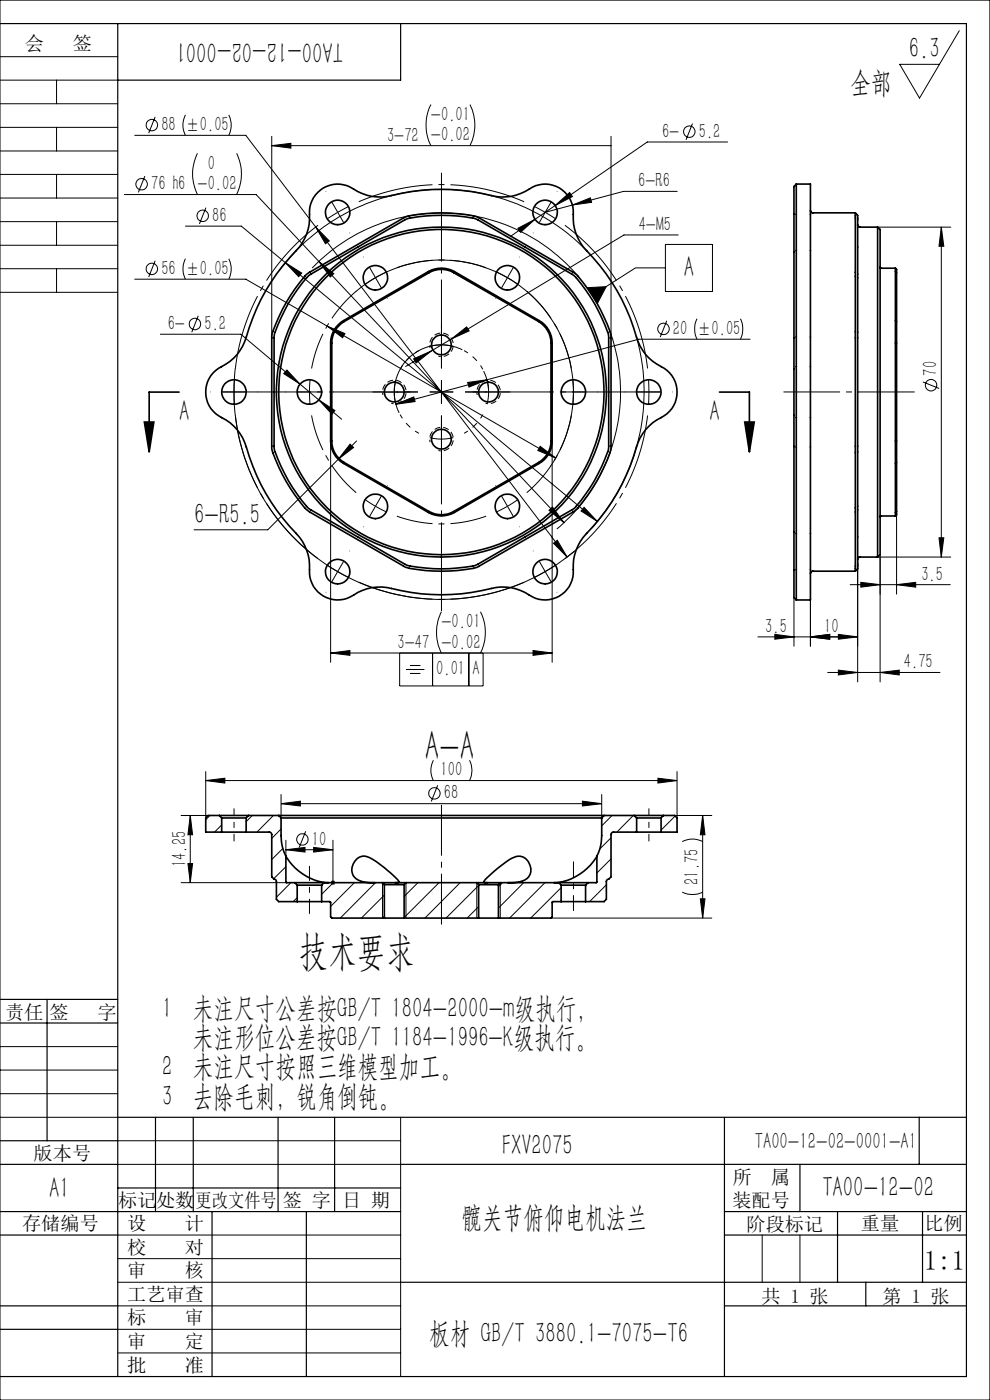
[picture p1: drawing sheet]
<svg xmlns="http://www.w3.org/2000/svg" width="210mm" height="297mm" viewBox="0 0 210 297" stroke-linecap="round" stroke-linejoin="round" font-family="sans-serif">
<g fill="none" stroke="#000" stroke-width=".35">
<path d="M168.9 39v88.3M168.9 39l-.5 .6v87.2l.5 .5M168.9 39h3v88.3h-3M65 58.2l20.9-12.1a32.1 32.1 0 0 1 15.5 0l20.5 11.8a33.1 33.1 0 0 1 7.7 13.4v23.7a33.1 33.1 0 0 1-7.7 13.4l-20.5 11.9a33.3 33.3 0 0 1-15.5 0l-20.6-12a33.2 33.2 0 0 1-7.7-13.3v-23.7a33.8 33.8 0 0 1 7.4-13.1zM65 58.9l.8-.7 20.3-11.7a34.1 34.1 0 0 1 15.1 0l20.4 11.8a32.2 32.2 0 0 1 7.5 13.1v23.6a32.6 32.6 0 0 1-7.5 13l-20.4 11.8a32.8 32.8 0 0 1-15.1 0l-20.4-11.8a32.6 32.6 0 0 1-7.6-13l.1-23.9a36.5 36.5 0 0 1 6.8-12.2zM67.5 40.8a5.9 5.9 0 0 1 7.5-.7 9.9 9.9 0 0 0 8 1.4 44.4 44.4 0 0 1 22.2 .2 10.6 10.6 0 0 0 7.7-2 6 6 0 0 1 8.7 5.8 10.1 10.1 0 0 0 2.8 7.7 43.7 43.7 0 0 1 11 19.3 10.3 10.3 0 0 0 5.5 5.6 6 6 0 0 1-.6 10.5 9.9 9.9 0 0 0-5.3 6.2 43.5 43.5 0 0 1-11.3 19.2 10.6 10.6 0 0 0-2.1 7.6 6 6 0 0 1-9.3 4.7 9.8 9.8 0 0 0-8.1-1.5 43.3 43.3 0 0 1-22.2-.2 10.6 10.6 0 0 0-7.7 2 6 6 0 0 1-8.6-5.7 10.2 10.2 0 0 0-2.9-7.7 43.7 43.7 0 0 1-10.9-19.4 10.7 10.7 0 0 0-5.5-5.6 6 6 0 0 1 .6-10.4 9.9 9.9 0 0 0 5.2-6.3 43.1 43.1 0 0 1 11.3-19.1 10.7 10.7 0 0 0 2.2-7.7 5.9 5.9 0 0 1 1.8-3.9zM171.9 44.7l.4 .5h9.1M181.4 45.2v76M181.4 45.2l.5 .5v75l-.5 .5M181.9 47.7l.1 .2 .4 .3h3.8M186.2 48.2v70M186.2 48.2l.5 .5v69l-.5 .5"/>
<path d="M186.7 56.7l.2 .2h3M189.9 56.9v52.6M189.9 56.9l.3 .2v52.1l-.3 .3M71.8 68.9l1.1-.9 18-10.4a5.7 5.7 0 0 1 5.5 0l18 10.4a5.5 5.5 0 0 1 2.7 4.8v20.8a5.5 5.5 0 0 1-2.7 4.7l-18 10.4a5.5 5.5 0 0 1-5.5 0l-18-10.4a5.5 5.5 0 0 1-2.8-4.7v-20.8a5.4 5.4 0 0 1 1.7-3.9zM71.9 69.1l1.1-.9 18-10.3a5.2 5.2 0 0 1 5.2 0l18.1 10.3a5.4 5.4 0 0 1 2.6 4.6v20.8a5.2 5.2 0 0 1-2.6 4.5l-18.1 10.4a5.2 5.2 0 0 1-5.2 0l-18-10.4a5.2 5.2 0 0 1-2.6-4.5v-20.8a5 5 0 0 1 1.5-3.7zM30.6 89.5h2l-1 6.4zM38 83.2h-6.4v12.7M152.6 83.2h6.4v12.7M158 89.5h2l-1 6.4zM186.2 118.2h-3.9l-.3 .2-.1 .3M189.9 109.5h-3.1l-.1 .1M181.4 121.2h-9.1l-.4 .5"/>
<path d="M46.5 173h6.2M46.5 173h-2.4l-.5 .5v3h3.4M46.5 173l.5 .5M47 173.5h5.2M47 176.5h5.2M47 173.5v3M52.2 176.5h5l.3 .2 .1 9.3 .5 .5 .3 .1 .2 .3v3.9l.5 .5h3.9M52.2 173.5v3M52.7 173l-.5 .5M52.7 173h6.4M59.1 173h69M59.1 173l.5 .5"/>
<path d="M59.6 173.5v3.8a9.3 9.3 0 0 0 1 4.3M59.6 173.5h68M127.6 173.5v3.8a9.3 9.3 0 0 1-1 4.3M128.1 173h6.4M128.1 173l-.5 .5M134.5 173h6.2M134.5 173l.5 .5M135 176.5h-5l-.3 .2-.1 9.3-.5 .5-.3 .1-.2 .3v3.9l-.5 .5h-3.9M135 173.5h5.2M135 176.5h5.2M135 173.5v3M140.2 173.5v3"/>
<path d="M140.7 173h2.4l.5 .5v3h-3.4M140.7 173l-.5 .5M60.6 181.6a11.3 11.3 0 0 0 9.1 5.7M60.6 181.6v5.5l1.9 .2M62.5 187.3h6.2M62.5 187.3l.5 .5M63 187.8h5.2M63 191.3h5.2M63 187.8v3.5M68.2 191.3h1.9v3.2l.3 .3h11.1M68.2 187.8v3.5M68.7 187.3h12.4"/>
<path d="M68.7 187.3l-.5 .5M79.6 187.3a5.1 5.1 0 0 1-4.7-1.6 2.71 2.71 0 0 1 .4-3.1 2.71 2.71 0 0 1 3.1-.6 21.9 21.9 0 0 1 6.2 5.1l-.1 .1-.7 .1M81.1 187.3h5M81.1 187.3l.4 .4M81.5 187.7h4.2M81.5 194.8h4.2M81.5 187.7v7.1M85.7 187.7v7.1M85.7 194.8h15.8M86.1 187.3h15M86.1 187.3l-.4 .4M101.1 187.3h5.1"/>
<path d="M101.1 187.3l.4 .4M101.5 187.7h4.2M101.5 194.8h4.2M101.5 187.7v7.1M103.4 187.3l-.7-.2a8.7 8.7 0 0 1 2.9-2.9l2.4-1.8a2.67 2.67 0 0 1 4.1 .4 2.63 2.63 0 0 1-1.9 4.3l-2.5 .2M105.7 187.7v7.1M106.2 187.3h12.3M106.2 187.3l-.5 .4M118.5 187.3h6.2M118.5 187.3l.5 .5M119 191.3h-1.8l-.1 3.2-.2 .3h-11.2M119 187.8h5.2"/>
<path d="M119 191.3h5.2M119 187.8v3.5M124.2 187.8v3.5M124.7 187.3l-.5 .5M126.6 181.6a11.3 11.3 0 0 1-9.1 5.7M126.6 181.6v5.6l-1.9 .1"/>
<circle cx="71.6" cy="45.1" r="2.59"/>
<circle cx="79.6" cy="58.9" r="2.61"/>
<circle cx="107.6" cy="58.9" r="2.61"/>
<circle cx="115.6" cy="45.1" r="2.59"/>
<circle cx="93.6" cy="73.2" r="2.09"/>
<circle cx="49.6" cy="83.2" r="2.6"/>
<circle cx="65.6" cy="83.2" r="2.6"/>
<circle cx="83.6" cy="83.2" r="2.11"/>
<circle cx="93.6" cy="83.2" r="35"/>
<circle cx="93.6" cy="93.2" r="2.09"/>
<circle cx="93.6" cy="83.2" r="34.5"/>
<circle cx="103.6" cy="83.2" r="2.11"/>
<circle cx="121.6" cy="83.2" r="2.6"/>
<circle cx="137.6" cy="83.2" r="2.6"/>
<circle cx="79.6" cy="107.4" r="2.61"/>
<circle cx="107.6" cy="107.4" r="2.61"/>
<circle cx="71.6" cy="121.3" r="2.59"/>
<circle cx="115.6" cy="121.3" r="2.59"/>
</g>
<g fill="none" stroke="#000" stroke-width=".21">
<path d="M0 12h25M0 17h25M0 0h210v297h-210zM12 17v5M203.5 6.5l-8.4 14.3-4.2-7.2h8.4M0 22h25M0 27h25M0 32h25M0 37h25M12 27v5M12 37v5M28.6 28.7h23.5l14.9 19.5"/>
<path d="M30.7 37.4l-1.3 3.4M32.9 24.8l-1.4 3.5M39.3 24.4l-.1 .3a4.7 4.7 0 0 0 .1 4M41.9 32.5a9.8 9.8 0 0 0 0 8.7M48.5 24.4l.1 .3a4.8 4.8 0 0 1-.1 4M50.2 32.5a9.8 9.8 0 0 1 0 8.7M57.6 28.9v42.8M57.6 30.9h72M57.6 30.9l4.1-.5v1zM91.4 22.2a9.8 9.8 0 0 0 0 8.7M99.7 22.2a9.8 9.8 0 0 1 0 8.7M129.6 28.9v42.8"/>
<path d="M146.9 26.2l-1.4 3.5M154.3 30.1h-17l-19.5 13.5M0 42h25M0 47h25M0 52h25M0 57h25M12 47v5M12 57v5M26.4 41.3h27.9l13.3 14.2M28.6 59.2h23.5l17.3 10M32.9 55.3l-1.4 3.5M39.3 54.9a4.7 4.7 0 0 0 0 4.3"/>
<path d="M39.3 48h11.9l75.5 62.6M43.7 44.1l-1.4 3.4M48.5 54.9l.1 .3a4.9 4.9 0 0 1-.1 4M60.5 55.7l3.5 2.2-.6 .8zM66.2 56.9a38 38 0 0 1 56.4 1.7M67 48.2l53.3 70M67 48.2l2.8 2.9-.8 .6zM67.6 55.5l3.2 2.6-.7 .7zM67.6 55.5l52 55.4M109.9 48.4l3.6-1.9-3.1 2.8zM113.5 46.5l-5.2 3.7M117.8 43.6l3-2.8 .6 .9z"/>
<path d="M117.8 43.6l-4.3 2.9M121.4 43.5l3.8-1.5 .3 .9zM121.4 43.5l-5.8 1.5M124.4 53.2a43 43 0 0 0-65.1 4.1M141.1 56.8h-6.3l-9.2 5.9M141.1 51.9h10v9.9h-10zM143.7 40.6h-11.4l-10.9 2.9M143.9 49.8h-11.5l-36.6 22.1M186.2 48.2h15.5M199.7 48.2l.5 4h-1zM199.7 48.2v70M0 62h25"/>
<path d="M34 70.9h17.1l16.5 13.9M42.1 67l-1.4 3.5M49.9 78.1a44 44 0 0 0 22.8 43.8 44 44 0 0 0 49.1-5M60.9 78.5l2.7 3-3.4-2.2zM69.4 69.2l3.8 1.6-.5 .8zM69.4 69.2l48.5 28M75.5 61.9a28 28 0 0 1 36.8 .4 28 28 0 0 1 4.5 36.5M87.7 76.1l3.8-1.6-3.2 2.5zM91.5 74.5l-5.5 3.2M95.8 71.9l-4.3 2.6M95.8 71.9l3.2-2.5 .5 .8zM98.1 74.2a10 10 0 0 0-11.5 1.9 10 10 0 0 0-1.9 11.5"/>
<path d="M102.6 78.7a9.6 9.6 0 0 1 1 3.8M124.6 61l4-.2-1.9 3.6zM129.4 70.3a38 38 0 0 1-11.3 41.9M135 71.5a43.1 43.1 0 0 1-9.6 40.6M141.4 68l-1.3 3.5M147.8 67.6a5 5 0 0 0 0 4.4M157.1 67.6a5 5 0 0 1 0 4.4M159.1 72h-23.6l-32.2 8.6M67.6 84.8l3.4 2.3-.6 .8zM67.6 84.8l4.9 4.1M70.1 93.6v46.9M74.3 94.2l.7 .7-3.2 2.5z"/>
<path d="M75.6 93.6l-18.8 18.8h-15.6M81.1 83.2h5M83.9 80.7a10.9 10.9 0 0 0 0 5M84 85.8l3.8-1.6 .3 1zM99.2 81.1l4.1-.5-3.8 1.5zM103.3 80.6l-19.3 5.2M114.6 94.7l3.3 2.5-3.8-1.6zM117.1 93.6v46.9M195.8 81l3.4 1.4M69.5 120l2.1 1.3M72.9 119.1l-1.3 2.2M116.5 108.3l.7-.7 2.4 3.3z"/>
<path d="M117.4 115.2l.8-.6 2.1 3.6zM123.9 107.6l2.8 3-3.4-2.2zM181.9 118.7v26M186.2 118.2h15.5M186.7 117.7v27M190.2 108.7v17.3M199.2 114.1h1l-.5 4.1zM70.1 138.5h47M70.1 138.5l4.1-.5v1zM71.6 121.3l2.2 1.1M71.6 121.3l-1.2 2.1M84.8 138.5v7h17.7v-7"/>
<path d="M91.8 138.5v7M93.6 129.8a9.8 9.8 0 0 0 0 8.7M99.4 138.5v7M101.9 129.8a9.8 9.8 0 0 1 0 8.7M113.1 138l4 .5-4 .5zM160.8 135.1h21.1M164.4 134.6l4 .5-4 .5zM168.4 126.8v10.3M171.9 135.1l4.1-.5v1zM171.9 127.3v9.8M177.8 134.6l4.1 .5-4.1 .5zM180.3 124h21.3"/>
<path d="M182.6 123.5l4.1 .5-4.1 .6zM190.2 124l4-.5v1.1zM86.1 142h3.9M87 141.2h2.2M87 142.9h2.2M175.6 142.7h23.8M177.8 142.2l4.1 .5-4.1 .5zM186.7 142.7l4-.5v1zM38.3 173h5.8M40.4 173v14.3M40.4 173l.5 4.1h-1zM43.6 163.6v9.9"/>
<path d="M43.6 165.6h100M43.6 165.6l4.1-.5v1zM44.5 173l-.9 .9M47 175l-1.5 1.5M53.5 173l-1.3 1.3M58 173l-3.5 3.5M59.6 170.5l4.1-.5v1zM59.6 168.5v5M59.6 170.5h68M59.6 175.9l-2 2M60 180l-2.4 2.3M60.6 178.3v3.3"/>
<path d="M64.8 176.4l-1.3 3.4M66.5 179.8l4.1 .5-4.1 .5zM70.6 178.3v9.5M91.9 161.3a4.6 4.6 0 0 0 0 4.3M92.9 166.6l-1.4 3.4M99.6 161.3a4.6 4.6 0 0 1 0 4.3M123.5 170l4.1 .5-4.1 .5zM127.6 168.5v5M129.6 177.7l-2.4 2.4M129.8 173l-2.2 2.2M134.3 173l-3.5 3.5M134.5 173h16.6"/>
<path d="M139.6 165.1l4 .5-4 .5zM143.2 173.1l-3 3M143.6 163.6v9.9M144.7 178.5l.3-.1a4.7 4.7 0 0 1 4 .1M149 173v21.8M149 173l.5 4.1h-.9zM38.3 187.3h22.5M39.9 183.2h1l-.5 4.1zM60.6 180.3l4.1-.5v1zM60.6 180.3h10M60.6 183.9l-2.6 2.5M61.7 187.3l-3.1 3.1"/>
<path d="M63 190.4l-.8 .9M70.1 187.3h1M70.3 186.9l.7 .7M70.7 187.3l-2.5 2.4M71 186.9l-.7 .7M75.2 187.3l-5.1 5M79.7 187.3l-7.5 7.5M81.1 187.3v7.5l.4-.4M81.5 189.9l-4.8 4.9M86.1 187.3v7.5M88.7 187.3l-3 2.9M93.1 187.3l-7.4 7.4"/>
<path d="M97.6 187.3l-7.5 7.5M101.1 187.3v7.5M101.5 187.9l-6.9 6.9M101.5 192.3l-2.4 2.5M106.1 187.3v7.5M106.6 187.3l-.9 .8M111.1 187.3l-5.4 5.3M115.6 187.3l-7.5 7.5M116.9 194.8h34.2M119 188.3l-6.4 6.5M128.6 187.7l-3.5 3.6M129.6 182.2l-3 3"/>
<path d="M144.7 189.3a5 5 0 0 0 4.3 0M148.6 190.7h.9l-.5 4.1zM0 227h25M0 222h25M0 237h25M0 232h25M85 237v55M25 242h60M25 247h60M25 272h60M25 277h60M25 267h60"/>
<path d="M25 262h60M161.7 262v10M169.7 262v10M25 282h60M25 287h60M153.7 292h.1"/>
<circle cx="30" cy="39.1" r="1.22"/>
<circle cx="32.2" cy="26.5" r="1.21"/>
<circle cx="146.2" cy="27.9" r="1.21"/>
<circle cx="32.2" cy="57" r="1.22"/>
<circle cx="43" cy="45.8" r="1.21"/>
<circle cx="41.4" cy="68.7" r="1.21"/>
<circle cx="140.7" cy="69.8" r="1.22"/>
<circle cx="197.5" cy="81.7" r="1.21"/>
<circle cx="64.1" cy="178.1" r="1.22"/>
<circle cx="92.2" cy="168.3" r="1.22"/>
</g>
<path d="M93 75.6a2.5 2.5 0 0 0 3.1-2.2 2.5 2.5 0 0 0-2.7-2.7 2.5 2.5 0 0 0-2.2 3.1M83 85.6a2.5 2.5 0 0 0 3.1-2.2 2.5 2.5 0 0 0-2.7-2.7 2.5 2.5 0 0 0-2.2 3.1M93 95.6a2.5 2.5 0 0 0 3.1-2.2 2.5 2.5 0 0 0-2.7-2.7 2.5 2.5 0 0 0-2.2 3.1M103 85.6a2.5 2.5 0 0 0 3.1-2.2 2.5 2.5 0 0 0-2.7-2.7 2.5 2.5 0 0 0-2.2 3.1" fill="none" stroke="#000" stroke-width=".21" stroke-dasharray="1.3 .6" stroke-dashoffset=".8" stroke-linecap="butt"/>
<g fill="none" stroke="#000" stroke-width=".21" stroke-dasharray="30.5 1.3 1.3 1.3" stroke-linecap="butt">
<path d="M69.1 40.7v-.1M71.6 45l-2.1 1.4M71.6 45l2.2-1.1M71.6 45l-1.2-2.1M71.6 45l1.3 2.2M74.1 49.4l.1 .1M77.1 54.6v-.1M79.6 58.9l-2.1 1.3M79.6 58.9l2.3-1.1M79.6 58.9l-1.2-2.2M79.6 58.9l1.3 2.2M107.6 58.9l-2.2-1.1"/>
<path d="M107.6 58.9l2.2 1.3M107.6 58.9l1.3-2.2M107.6 58.9l-1.2 2.2M110.1 54.6l.1-.1M113.1 49.4v.1M115.6 45l-2.2-1.1M115.6 45l2.2 1.4M115.6 45l1.3-2.1M115.6 45l-1.2 2.2M118.1 40.7l.1-.1M82.1 63.2l.1 .1M93.6 73.2l-2.4 .3"/>
<path d="M93.6 73.2l2.5 .3M93.6 73.2v-2.5M93.6 73.2v2.5M93.6 70.7v-2.1M93.6 75.7v2.1M105.1 63.2v.1M44.6 83.2h-.1M49.6 83.2l.1 2.5M49.6 83.2l.1-2.5M49.6 83.2h-2.5M49.6 83.2h2.5M54.6 83.2h.1"/>
<path d="M60.6 83.2h-.1M65.6 83.2l.2 2.4M65.6 83.2l.2-2.5M65.6 83.2h-2.5M65.6 83.2h2.5M70.6 83.2h.1M81.1 83.2h-2.1M86.1 83.2h2.1M93.6 93.2l2.5-.4M93.6 93.2l-2.4-.4M93.6 83.2v-2.5M93.6 83.2h-2.5"/>
<path d="M93.6 83.2v2.5M93.6 83.2h2.5M93.6 93.2v2.5M93.6 93.2v-2.5M93.6 95.7v2.1M93.6 90.7v-2.1M101.1 83.2h-2.1M103.6 83.2l-.3-2.5M103.6 83.2l-.3 2.4M103.6 83.2h2.5M103.6 83.2h-2.5M106.1 83.2h2.1"/>
<path d="M116.6 83.2h-.1M121.6 83.2l-.1-2.5M121.6 83.2l-.1 2.4M121.6 83.2h2.5M121.6 83.2h-2.5M126.6 83.2h.1M132.6 83.2h-.1M137.6 83.2v-2.5M137.6 83.2v2.5M137.6 83.2h2.5M137.6 83.2h-2.5M142.6 83.2h.1"/>
<path d="M74.1 116.9l.1-.1M77.1 111.7v.1M79.6 107.4l2.3 1.2M79.6 107.4l-2.1-1.3M79.6 107.4l-1.2 2.2M79.6 107.4l1.3-2.2M82.1 103.1l.1-.1M105.1 103.1v-.1M107.6 107.4l2.2-1.3M107.6 107.4l-2.2 1.2M107.6 107.4l1.3 2.2M107.6 107.4l-1.2-2.2"/>
<path d="M110.1 111.7l.1 .1M113.1 116.9v-.1M69.1 125.6v.1M115.6 121.3l2.2-1.4M115.6 121.3l-2.2 1.1M115.6 121.3l1.3 2.1M115.6 121.3l-1.2-2.2M118.1 125.6l.1 .1"/>
</g>
<path d="M67.5 47.8a44 44 0 0 0-17.6 30.4M111.2 42.8a44 44 0 0 0-35.1 0M137.4 78.2a44 44 0 0 0-17.6-30.4M49.9 88.1a44 44 0 0 0 17.6 30.4M119.8 118.5a44 44 0 0 0 17.6-30.4M76.1 123.5a44 44 0 0 0 35.1 0" fill="none" stroke="#000" stroke-width=".21" stroke-dasharray="30.5 1.3 1.3 1.3" stroke-dashoffset="14.3" stroke-linecap="butt"/>
<path d="M103.1 56.8a28 28 0 0 0-18.9 0M75.6 61.8a28 28 0 0 0-9.5 16.4M121.2 78.2a28 28 0 0 0-9.5-16.4M66.1 88.1a28 28 0 0 0 9.5 16.4M84.2 109.5a28 28 0 0 0 18.9 0M111.7 104.5a28 28 0 0 0 9.5-16.4" fill="none" stroke="#000" stroke-width=".21" stroke-dasharray="30.5 1.3 1.3 1.3" stroke-dashoffset="22.7" stroke-linecap="butt"/>
<path d="M88.9 74.4a10 10 0 0 0-4 4M102.4 78.4a10 10 0 0 0-4-4M84.9 87.9a10 10 0 0 0 4 4M98.4 91.9a10 10 0 0 0 4-4" fill="none" stroke="#000" stroke-width=".21" stroke-dasharray="30.5 1.3 1.3 1.3" stroke-dashoffset="29.5" stroke-linecap="butt"/>
<path d="M194 83.2h-27.8" fill="none" stroke="#000" stroke-width=".21" stroke-dasharray="30.5 1.3 1.3 1.3" stroke-dashoffset="18.5" stroke-linecap="butt"/>
<path d="M93.6 196.1v-25.4" fill="none" stroke="#000" stroke-width=".21" stroke-dasharray="30.5 1.3 1.3 1.3" stroke-dashoffset="19.7" stroke-linecap="butt"/>
<path d="M49.6 171.5v7M137.6 171.5v7" fill="none" stroke="#000" stroke-width=".21" stroke-dasharray="30.5 1.3 1.3 1.3" stroke-dashoffset="28.9" stroke-linecap="butt"/>
<path d="M65.6 183.7v10.2" fill="none" stroke="#000" stroke-width=".21" stroke-dasharray="30.5 1.3 1.3 1.3" stroke-dashoffset="27.3" stroke-linecap="butt"/>
<path d="M121.6 182.8v10.4" fill="none" stroke="#000" stroke-width=".21" stroke-dasharray="30.5 1.3 1.3 1.3" stroke-dashoffset="27.1" stroke-linecap="butt"/>
<path d="M93.6 78.2v-41.5M88.6 83.2h-41.5M93.6 88.2v41.5M98.6 83.2h41.5" fill="none" stroke="#000" stroke-width=".21" stroke-dasharray="30.5 1.3 1.3 1.3" stroke-dashoffset="11.6" stroke-linecap="butt"/>
<path d="M93.6 78.2v-4.6M88.6 83.2h-4.5M93.6 88.2v4.5M98.6 83.2h4.6" fill="none" stroke="#000" stroke-width=".21" stroke-dasharray="30.5 1.3 1.3 1.3" stroke-dashoffset="30.1" stroke-linecap="butt"/>
<g fill="none" stroke="#000" stroke-width=".25">
<path d="M0 5h205v287h-205M25 5v287M85 5v12h-60M0 212h25M0 217h25M10 212v30M25 237h180M33 237v20M41 237v20M59 237v20M71 237v20M153.7 237v55"/>
<path d="M195 237v10M0 247h25M0 242h25M0 257h85M25 252h60M45 257v35M65 257v35M85 247h120M153.7 257h51.3M169.7 247v10M177.7 257v15M195.7 257v15"/>
<path d="M0 262h25M0 277h25M85 272h120M153.7 262h51.3M153.7 277h51.3M183.7 272v5M0 282h25"/>
</g>
<g fill="#000">
<path d="M57.6 30.9l4.1-.5v1zM124.6 61l4-.2-1.9 3.6zM74.3 94.2l.7 .7-3.2 2.5z"/>
<path d="M199.7 48.2l.5 4h-1zM199.2 114.1h1l-.5 4.1z"/>
<path d="M114.6 94.7l-.5 .9 3.8 1.6zM69.4 69.2l3.3 2.4 .5-.8zM67.6 84.8l2.8 3.1 .6-.8zM60.9 78.5l-.7 .8 3.4 2.2zM116.5 108.3l3.1 2.6-2.4-3.3zM67.6 55.5l2.5 3.3 .7-.7zM109.9 48.4l.5 .9 3.1-2.8zM117.8 43.6l3.6-1.9-.6-.9zM117.4 115.2l2.9 3-2.1-3.6zM67 48.2l2 3.5 .8-.6zM121.4 43.5l4.1-.6-.3-.9zM123.9 107.6l-.6 .8 3.4 2.2zM60.5 55.7l2.9 3 .6-.8zM70.1 138.5l4.1-.5v1zM113.1 138l4 .5-4 .5zM87.7 76.1l.6 .9 3.2-2.5zM95.8 71.9l3.7-1.7-.5-.8zM84 85.8l4.1-.6-.3-1zM99.2 81.1l.3 1 3.8-1.5z"/>
<path d="M158 89.5h2l-1 6.4zM30.6 89.5h2l-1 6.4z"/>
<path d="M171.9 135.1l4.1-.5v1zM164.4 134.6l4 .5-4 .5zM186.7 142.7l4-.5v1zM177.8 142.2l4.1 .5-4.1 .5z"/>
<path d="M182.6 123.5l4.1 .5-4.1 .6zM190.2 124l4-.5v1.1zM171.9 135.1l4.1-.5v1zM177.8 134.6l4.1 .5-4.1 .5z"/>
<path d="M43.6 165.6l4.1-.5v1zM139.6 165.1l4 .5-4 .5z"/>
<path d="M123.5 170l4.1 .5-4.1 .5zM59.6 170.5l4.1-.5v1z"/>
<path d="M39.9 183.2h1l-.5 4.1zM40.4 173l.5 4.1h-1zM148.6 190.7h.9l-.5 4.1zM149 173l.5 4.1h-.9z"/>
<path d="M66.5 179.8l4.1 .5-4.1 .5zM60.6 180.3l4.1-.5v1z"/>
</g>
<g font-size="8.8">
<text x="90.1" y="161.3">A-A</text>
<text x="63.5" y="204.7">技术要求</text>
</g>
<g font-size="6.3">
<text x="72.8" y="9" transform="rotate(-180 72.8 9)">TA00-12-02-0001</text>
<text x="192.8" y="12.4">6.3</text>
<text x="180.4" y="19.5">全部</text>
<text x="145.1" y="58.7">A</text>
<text x="38" y="89.4">A</text>
<text x="150.5" y="89.4">A</text>
<text x="41.2" y="111.1">6-R5.5</text>
<text x="34.4" y="215.9">1 未注尺寸公差按GB/T 1804-2000-m级执行，</text>
<text x="40.9" y="222.1">未注形位公差按GB/T 1184-1996-K级执行。</text>
<text x="34.4" y="228.4">2 未注尺寸按照三维模型加工。</text>
<text x="34.4" y="234.6">3 去除毛刺，锐角倒钝。</text>
<text x="106.4" y="245.1">FXV2075</text>
<text x="10.5" y="254.1">A1</text>
<text x="174.4" y="254">TA00-12-02</text>
<text x="97.9" y="260.3">髋关节俯仰电机法兰</text>
<text x="91.1" y="284.8">板材 GB/T 3880.1-7075-T6</text>
</g>
<text font-size="5.8" x="196" y="269.4">1:1</text>
<text font-size="5" x="160.1" y="243.7">TA00-12-02-0001-A1</text>
<g font-size="4.4">
<text x="34.2" y="27.8">88 ±0.05</text>
<text x="91.4" y="25.7">-0.01</text>
<text x="140.4" y="29.2">6-</text>
<text x="148.2" y="29.2">5.2</text>
<text x="44.1" y="36">0</text>
<text x="82.1" y="30">3-72 -0.02</text>
<text x="32.1" y="40.4">76 h6 -0.02</text>
<text x="135.4" y="39.7">6-R6</text>
<text x="45" y="47.1">86</text>
<text x="135.5" y="49">4-M5</text>
<text x="34.2" y="58.3">56 ±0.05</text>
<text x="35.6" y="70">6-</text>
<text x="43.4" y="70">5.2</text>
<text x="142.8" y="71.1">20 ±0.05</text>
<text x="198.8" y="79.7" transform="rotate(-90 198.8 79.7)">70</text>
<text x="195.5" y="123.2">3.5</text>
<text x="84.3" y="137.6">3-47 -0.02</text>
<text x="93.6" y="133.3">-0.01</text>
<text x="162.3" y="134.2">3.5</text>
<text x="174.9" y="134.2">10</text>
<text x="92.5" y="143.3">0.01</text>
<text x="100.2" y="143.3">A</text>
<text x="191.7" y="141.8">4.75</text>
<text x="93.5" y="164.7">100</text>
<text x="94.2" y="169.6">68</text>
<text x="66.2" y="179.4">10</text>
<text x="39.5" y="184" transform="rotate(-90 39.5 184)">14.25</text>
<text x="148.2" y="187.7" transform="rotate(-90 148.2 187.7)">21.75</text>
</g>
<g font-size="4.1">
<text x="5.3" y="10.6">会</text>
<text x="15.4" y="10.6">签</text>
<text x="1.1" y="216.1">责任</text>
<text x="10.5" y="216.1">签</text>
<text x="20.7" y="216.1">字</text>
<text x="7.1" y="246.1">版本号</text>
<text x="155.4" y="251.1">所</text>
<text x="163.5" y="251.1">属</text>
<text x="25.1" y="256.1">标记</text>
<text x="33.1" y="256.1">处数</text>
<text x="41.5" y="256.1">更改文件号</text>
<text x="60" y="256.1">签 字</text>
<text x="72.6" y="256.1">日 期</text>
<text x="155.4" y="256.1">装配号</text>
<text x="4.7" y="260.9">存储编号</text>
<text x="27" y="260.9">设</text>
<text x="39.2" y="260.9">计</text>
<text x="158.4" y="261.1">阶段标记</text>
<text x="182.6" y="261">重量</text>
<text x="196.1" y="260.9">比例</text>
<text x="27" y="266.1">校</text>
<text x="39.2" y="266.1">对</text>
<text x="27" y="270.9">审</text>
<text x="39.2" y="270.9">核</text>
<text x="27" y="276">工艺审查</text>
<text x="27" y="280.9">标</text>
<text x="39.2" y="280.9">审</text>
<text x="161.6" y="276.4">共 1 张</text>
<text x="187.2" y="276.4">第 1 张</text>
<text x="27" y="286">审</text>
<text x="39.2" y="286">定</text>
<text x="27" y="291">批</text>
<text x="39.2" y="291">准</text>
</g>
</svg>
